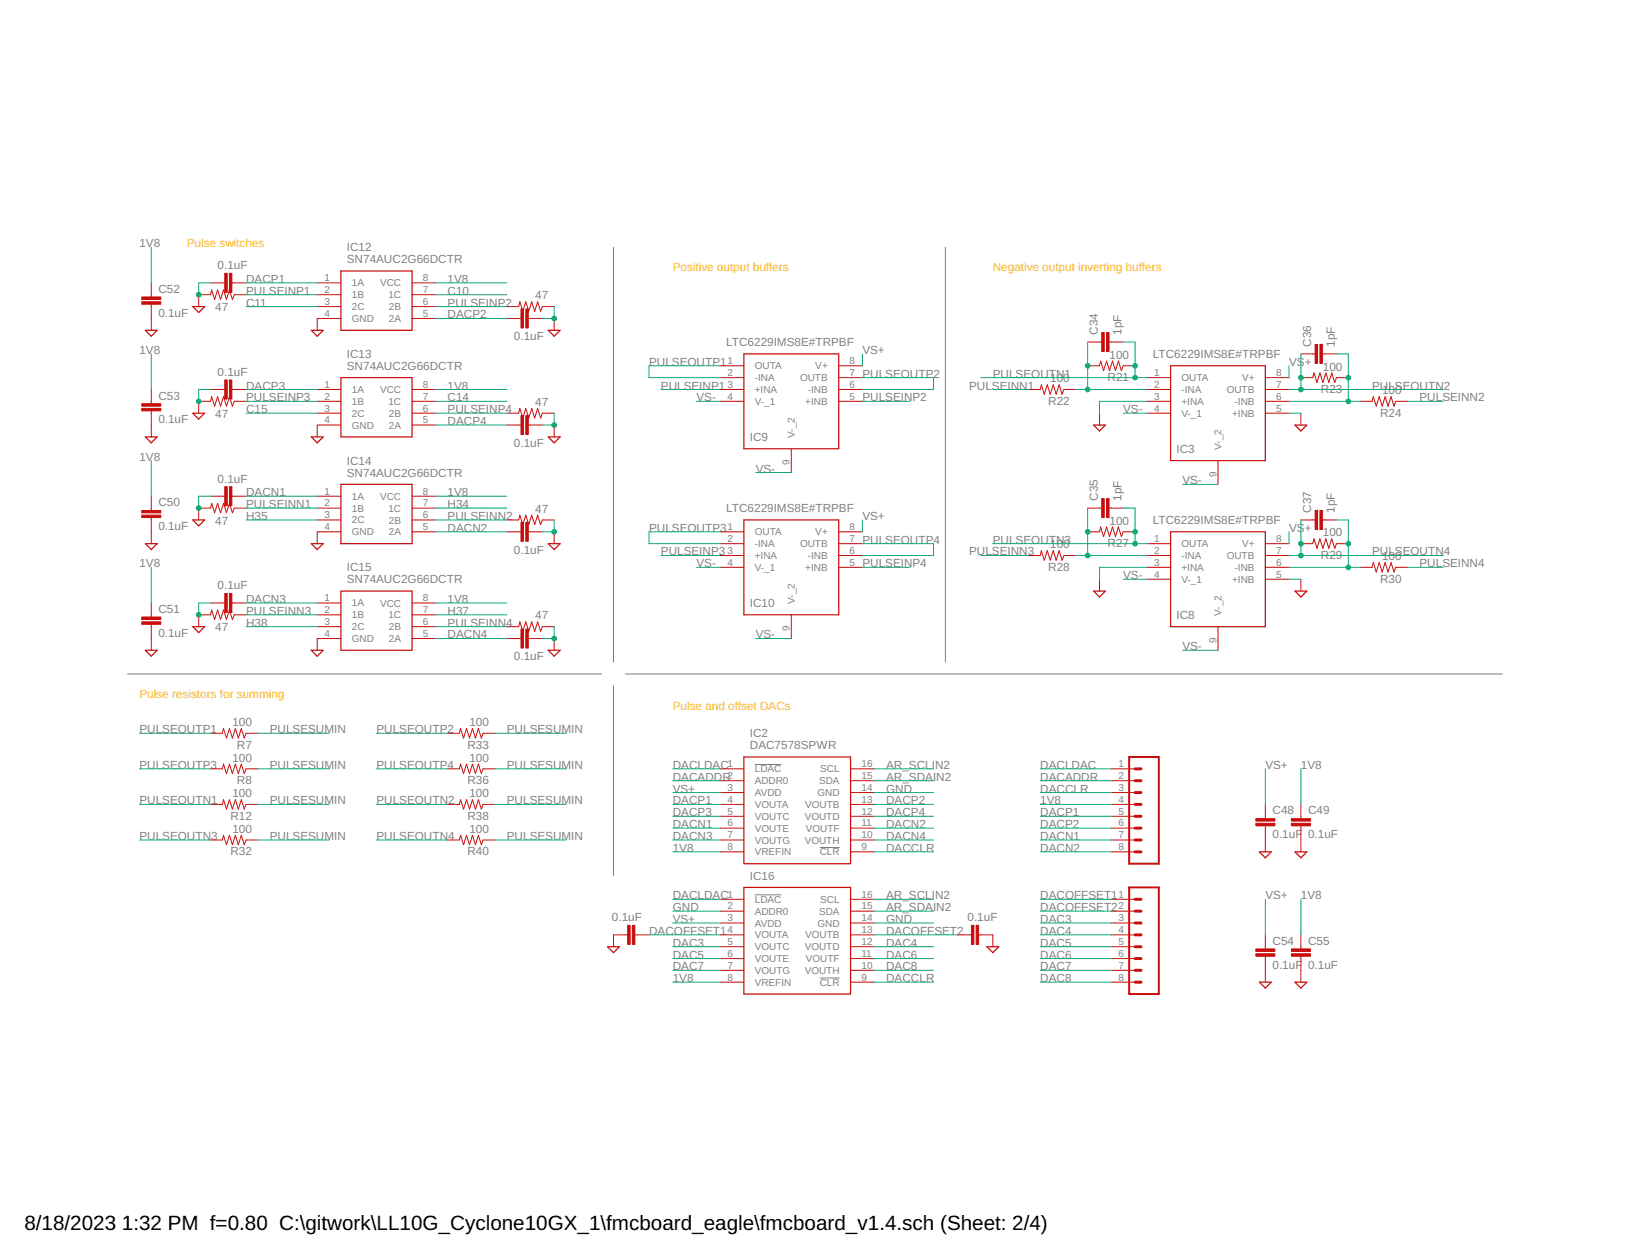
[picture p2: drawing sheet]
<svg xmlns="http://www.w3.org/2000/svg" width="279mm" height="216mm" viewBox="0 0 279 216" stroke-linecap="round" stroke-linejoin="round" font-family="sans-serif">
<path d="M105.2 42.4v71.1M162.1 42.4v71.1M21.9 115.5h81.2M105.2 117.5v32.5M107.2 115.5h150.3M129.4 131h4.5M129.4 153.3h4.5M140.5 145.2h3.4M140.5 167.6h3.4" fill="none" stroke="#808080" stroke-width=".17"/>
<g fill="none" stroke="#c90d0c" stroke-width=".21">
<path d="M24.9 56.6h2l-1 1zM33 52.5h2.1l-1 1.1zM53.4 56.6h2l-1 1zM58.4 46.4h12.2v10.2h-12.2zM94 56.6h2l-1 1zM24.9 74.9h2l-1 1zM33 70.8h2.1l-1 1zM53.4 74.9h2l-1 1zM58.4 64.7h12.2v10.2h-12.2zM94 74.9h2l-1 1zM127.5 60.6h16.3v16.3h-16.3zM187.5 72.8h2l-1 1.1z"/>
<path d="M200.7 62.7h16.2v16.2h-16.2zM222 72.8h2l-1 1.1zM24.9 93.2h2l-1 1zM33 89.1h2.1l-1 1zM53.4 93.2h2l-1 1zM58.4 83h12.2v10.2h-12.2zM94 93.2h2l-1 1zM127.5 89.1h16.3v16.2h-16.3zM200.7 91.1h16.2v16.3h-16.2zM24.9 111.4h2l-1 1zM33 107.4h2.1l-1 1zM53.4 111.4h2l-1 1z"/>
<path d="M58.4 101.3h12.2v10.1h-12.2zM94 111.4h2l-1 1zM187.5 101.3h2l-1 1zM222 101.3h2l-1 1zM127.5 129.7h18.3v18.3h-18.3zM127.5 152.1h18.3v18.2h-18.3zM215.9 146h2l-1 1zM222 146h2l-1 1zM104.1 162.2h2.1l-1 1zM169.2 162.2h2l-1 1zM215.9 168.3h2l-1 1zM222 168.3h2l-1 1z"/>
</g>
<g fill="none" stroke="#c90d0c" stroke-width=".17">
<path d="M25.9 48.5v2.4M25.9 52.1v4.5M36.1 48.5h2.4M39.8 48.5h2.4M42.2 50.5h-2l-.4 .8-.5-1.6-.5 1.6-.5-1.6-.5 1.6-.5-1.6-.5 1.6-.5-1.6-.2 .8h-2v2M54.4 48.5h4M54.4 50.5h4M54.4 52.5h4M58.4 54.6h-4v2M70.6 48.5h4.1M70.6 50.5h4.1M70.6 52.5h4.1"/>
<path d="M70.6 54.6h4.1M86.9 52.5h2l.2-.8 .5 1.6 .5-1.6 .5 1.6 .5-1.6 .6 1.6 .5-1.6 .5 1.6 .3-.8h2M86.9 54.6h2.4M90.5 54.6h2.5M95 54.6v2M186.4 58.6h2.5M190.1 58.6h2.4M25.9 66.7v2.5M25.9 70.4v4.5M36.1 66.7h2.4M39.8 66.7h2.4M42.2 68.8h-2l-.4 .8-.5-1.6-.5 1.6-.5-1.6-.5 1.6-.5-1.6-.5 1.6-.5-1.6-.2 .8h-2v2"/>
<path d="M54.4 66.7h4M54.4 68.8h4M54.4 70.8h4M58.4 72.8h-4v2.1M70.6 66.7h4.1M70.6 68.8h4.1M70.6 70.8h4.1M70.6 72.8h4.1M86.9 70.8h2l.2-.8 .5 1.6 .5-1.6 .5 1.6 .5-1.6 .6 1.6 .5-1.6 .5 1.6 .3-.8h2M86.9 72.8h2.4M90.5 72.8h2.5M95 72.8v2.1"/>
<path d="M123.4 62.7h4.1M123.4 66.7h4.1M123.4 64.7h4.1M123.4 68.8h4.1M135.6 76.9v4.1M143.8 62.7h4M143.8 66.7h4M143.8 64.7h4M143.8 68.8h4M176.3 66.7h2l.2-.8 .5 1.7 .5-1.7 .5 1.7 .5-1.7 .5 1.7 .5-1.7 .6 1.7 .3-.9h2M186.4 62.7h2.1l.2-.8 .5 1.6 .5-1.6 .5 1.6 .5-1.6 .5 1.6 .5-1.6 .5 1.6 .3-.8h2.1M188.5 70.8v2"/>
<path d="M196.6 66.7h4.1M196.6 64.7h4.1M196.6 68.8h4.1M196.6 70.8h4.1M208.8 78.9v4.1M216.9 66.7h4.1M216.9 64.7h4.1M216.9 68.8h4.1M216.9 70.8h4.1M223 64.7h2l.2-.8 .5 1.6 .6-1.6 .5 1.6 .5-1.6 .5 1.6 .5-1.6 .5 1.6 .3-.8h2M223 70.8v2M223 60.6h2.4"/>
<path d="M226.7 60.6h2.4M233.2 68.8h2l.2-.8 .5 1.6 .5-1.6 .5 1.6 .5-1.6 .5 1.6 .5-1.6 .6 1.6 .2-.8h2.1M25.9 85v2.5M25.9 88.7v4.5M36.1 85h2.4M39.8 85h2.4M42.2 87.1h-2l-.4 .8-.5-1.6-.5 1.6-.5-1.6-.5 1.6-.5-1.6-.5 1.6-.5-1.6-.2 .8h-2v2M54.4 87.1h4M54.4 89.1h4M54.4 85h4M58.4 91.1h-4v2.1M70.6 91.1h4.1"/>
<path d="M70.6 87.1h4.1M70.6 89.1h4.1M70.6 85h4.1M86.9 91.1h2.4M86.9 89.1h2l.2-.8 .5 1.6 .5-1.6 .5 1.6 .5-1.6 .6 1.6 .5-1.6 .5 1.6 .3-.8h2M90.5 91.1h2.5M95 91.1v2.1M123.4 91.1h4.1M123.4 95.2h4.1M123.4 93.2h4.1M123.4 97.2h4.1M143.8 91.1h4"/>
<path d="M143.8 95.2h4M143.8 93.2h4M143.8 97.2h4M176.3 95.2h2l.2-.8 .5 1.6 .5-1.6 .5 1.6 .5-1.6 .5 1.6 .5-1.6 .6 1.6 .3-.8h2M186.4 91.1h2.1l.2-.8 .5 1.6 .5-1.6 .5 1.6 .5-1.6 .5 1.6 .5-1.6 .5 1.6 .3-.8h2.1M186.4 87.1h2.5M188.5 99.3v2M190.1 87.1h2.4M196.6 95.2h4.1M196.6 93.2h4.1M196.6 97.2h4.1M196.6 99.3h4.1"/>
<path d="M216.9 95.2h4.1M216.9 93.2h4.1M216.9 97.2h4.1M216.9 99.3h4.1M223 99.3v2M223 93.2h2l.2-.9 .5 1.7 .6-1.7 .5 1.7 .5-1.7 .5 1.7 .5-1.7 .5 1.7 .3-.8h2M223 89.1h2.4M226.7 89.1h2.4M233.2 97.2h2l.2-.8 .5 1.6 .5-1.6 .5 1.6 .5-1.6 .5 1.6 .5-1.6 .6 1.6 .2-.8h2.1M25.9 103.3v2.4M25.9 107v4.4M36.1 103.3h2.4"/>
<path d="M39.8 103.3h2.4M42.2 105.3h-2l-.4 .9-.5-1.7-.5 1.7-.5-1.7-.5 1.7-.5-1.7-.5 1.7-.5-1.7-.2 .8h-2v2.1M54.4 103.3h4M54.4 105.3h4M54.4 107.4h4M58.4 109.4h-4v2M70.6 103.3h4.1M70.6 105.3h4.1M70.6 107.4h4.1M70.6 109.4h4.1M86.9 107.4h2l.2-.8 .5 1.6 .5-1.6 .5 1.6 .5-1.6 .6 1.6 .5-1.6 .5 1.6 .3-.8h2M86.9 109.4h2.4"/>
<path d="M90.5 109.4h2.5M95 109.4v2M135.6 105.3v4.1M208.8 107.4v4M36.1 125.6h2l.2-.8 .5 1.7 .5-1.7 .5 1.7 .5-1.7 .6 1.7 .5-1.7 .5 1.7 .3-.9h2M36.1 131.7h2l.2-.8 .5 1.6 .5-1.6 .5 1.6 .5-1.6 .6 1.6 .5-1.6 .5 1.6 .3-.8h2M36.1 137.8h2l.2-.8 .5 1.6 .5-1.6 .5 1.6 .5-1.6 .6 1.6 .5-1.6 .5 1.6 .3-.8h2M76.7 125.6h2l.3-.8 .5 1.7 .5-1.7 .5 1.7 .5-1.7 .5 1.7 .5-1.7 .5 1.7 .3-.9h2M76.7 131.7h2l.3-.8 .5 1.6 .5-1.6 .5 1.6 .5-1.6 .5 1.6 .5-1.6 .5 1.6 .3-.8h2M76.7 137.8h2l.3-.8 .5 1.6 .5-1.6 .5 1.6 .5-1.6 .5 1.6 .5-1.6 .5 1.6 .3-.8h2M123.4 131.7h4.1M123.4 137.8h4.1"/>
<path d="M123.4 133.8h4.1M123.4 135.8h4.1M123.4 139.9h4.1M145.8 131.7h4.1M145.8 137.8h4.1M145.8 133.8h4.1M145.8 135.8h4.1M145.8 139.9h4.1M190.5 131.7h4.1M190.5 137.8h4.1M190.5 133.8h4.1M190.5 135.8h4.1"/>
<path d="M190.5 139.9h4.1M216.9 137.8v2.5M223 137.8v2.5M36.1 143.9h2l.2-.8 .5 1.6 .5-1.6 .5 1.6 .5-1.6 .6 1.6 .5-1.6 .5 1.6 .3-.8h2M76.7 143.9h2l.3-.8 .5 1.6 .5-1.6 .5 1.6 .5-1.6 .5 1.6 .5-1.6 .5 1.6 .3-.8h2M123.4 143.9h4.1M123.4 141.9h4.1M123.4 146h4.1M123.4 154.1h4.1M123.4 156.1h4.1M123.4 158.2h4.1M145.8 143.9h4.1"/>
<path d="M145.8 141.9h4.1M145.8 146h4.1M145.8 154.1h4.1M145.8 156.1h4.1M145.8 158.2h4.1M190.5 143.9h4.1M190.5 141.9h4.1M190.5 146h4.1M190.5 154.1h4.1M190.5 156.1h4.1M190.5 158.2h4.1M216.9 141.5v4.5"/>
<path d="M223 141.5v4.5M107.6 160.2h-2.4v2M108.8 160.2h2.5M123.4 160.2h4.1M123.4 162.2h4.1M123.4 164.3h4.1M123.4 166.3h4.1M123.4 168.3h4.1M145.8 160.2h4.1M145.8 162.2h4.1M145.8 164.3h4.1M145.8 166.3h4.1"/>
<path d="M145.8 168.3h4.1M164.1 160.2h2.4M167.7 160.2h2.5v2M190.5 160.2h4.1M190.5 162.2h4.1M190.5 164.3h4.1M190.5 166.3h4.1M190.5 168.3h4.1M216.9 160.2v2.4M216.9 163.8v4.5M223 160.2v2.4M223 163.8v4.5"/>
</g>
<g fill="#c90d0c" stroke="#c90d0c" stroke-width=".17">
<path d="M189.7 57h.4v3.2h-.4z"/>
<path d="M188.8 57h.5v3.2h-.5z"/>
<path d="M189.7 85.4h.4v3.3h-.4z"/>
<path d="M188.8 85.4h.5v3.3h-.5z"/>
<path d="M226.3 59h.4v3.3h-.4z"/>
<path d="M225.4 59h.4v3.3h-.4z"/>
<path d="M226.3 87.5h.4v3.2h-.4z"/>
<path d="M225.4 87.5h.4v3.2h-.4z"/>
<path d="M215.3 141.1h3.2v.4h-3.2z"/>
<path d="M215.3 140.3h3.2v.4h-3.2z"/>
<path d="M221.4 141.1h3.2v.4h-3.2z"/>
<path d="M221.4 140.3h3.2v.4h-3.2z"/>
<path d="M24.3 88.3h3.3v.4h-3.3z"/>
<path d="M24.3 87.5h3.3v.4h-3.3z"/>
<path d="M24.3 106.6h3.3v.4h-3.3z"/>
<path d="M24.3 105.7h3.3v.5h-3.3z"/>
<path d="M24.3 51.7h3.3v.4h-3.3z"/>
<path d="M24.3 50.9h3.3v.4h-3.3z"/>
<path d="M24.3 70h3.3v.4h-3.3z"/>
<path d="M24.3 69.2h3.3v.4h-3.3z"/>
<path d="M215.3 163.4h3.2v.5h-3.2z"/>
<path d="M215.3 162.6h3.2v.4h-3.2z"/>
<path d="M221.4 163.4h3.2v.5h-3.2z"/>
<path d="M221.4 162.6h3.2v.4h-3.2z"/>
<path d="M39.3 65.1h.5v3.3h-.5z"/>
<path d="M38.5 65.1h.4v3.3h-.4z"/>
<path d="M39.3 83.4h.5v3.3h-.5z"/>
<path d="M38.5 83.4h.4v3.3h-.4z"/>
<path d="M39.3 46.8h.5v3.3h-.5z"/>
<path d="M38.5 46.8h.4v3.3h-.4z"/>
<path d="M39.3 101.7h.5v3.2h-.5z"/>
<path d="M38.5 101.7h.4v3.2h-.4z"/>
<path d="M90.1 107.8h.5v3.2h-.5z"/>
<path d="M89.3 107.8h.4v3.2h-.4z"/>
<path d="M90.1 89.5h.5v3.3h-.5z"/>
<path d="M89.3 89.5h.4v3.3h-.4z"/>
<path d="M90.1 71.2h.5v3.3h-.5z"/>
<path d="M89.3 71.2h.4v3.3h-.4z"/>
<path d="M90.1 52.9h.5v3.3h-.5z"/>
<path d="M89.3 52.9h.4v3.3h-.4z"/>
<path d="M108.4 158.6h.4v3.2h-.4z"/>
<path d="M107.6 158.6h.4v3.2h-.4z"/>
<path d="M167.3 158.6h.4v3.2h-.4z"/>
<path d="M166.5 158.6h.4v3.2h-.4z"/>
</g>
<path d="M193.5 129.7h5.1v18.3h-5.1zM193.5 152.1h5.1v18.2h-5.1z" fill="none" stroke="#c90d0c" stroke-width=".34"/>
<g fill="none" stroke="#c90d0c" stroke-width=".51">
<path d="M194.6 135.8h1M194.6 133.8h1M194.6 131.7h1M194.6 139.9h1M194.6 137.8h1M194.6 141.9h1M194.6 143.9h1M194.6 146h1M194.6 158.2h1M194.6 156.1h1M194.6 154.1h1M194.6 162.2h1"/>
<path d="M194.6 160.2h1M194.6 164.3h1M194.6 166.3h1M194.6 168.3h1"/>
</g>
<g fill="none" stroke="#0dab76" stroke-width=".17">
<path d="M25.9 42.4v6.1M36.1 48.5h-2v2M42.2 48.5h12.2M42.2 50.5h12.2M42.2 52.5h12.2M74.7 48.5h12.2M74.7 54.6h12.2M74.7 50.5h12.2M74.7 52.5h12.2M95 52.5v2.1h-2M186.4 58.6v8.1M192.5 58.6h2.1v6.1"/>
<path d="M25.9 60.6v6.1M25.9 78.9v6.1M36.1 66.7h-2v2.1M42.2 68.8h12.2M42.2 70.8h12.2M42.2 66.7h12.2M74.7 68.8h12.2M74.7 70.8h12.2M74.7 66.7h12.2M74.7 72.8h12.2M95 70.8v2h-2M113.3 66.7h10.1"/>
<path d="M119.4 68.8h4M123.4 62.7h-12.1v2h12.1M147.8 68.8h8.2M147.8 64.7h12.2v2h-12.2M147.8 60.6v2.1M168.1 64.7h28.5M170.2 66.7h6.1M184.4 66.7h12.2M192.5 70.8h4.1M196.6 68.8h-8.1v2M221 68.8h12.2M221 70.8h2"/>
<path d="M221 66.7h26.4M221 62.7v2M223 60.6v6.1M229.1 60.6h2v8.2M241.3 68.8h6.1M25.9 97.2v6.1M36.1 85h-2v2.1M42.2 85h12.2M42.2 89.1h12.2M42.2 87.1h12.2M74.7 85h12.2M74.7 91.1h12.2"/>
<path d="M74.7 89.1h12.2M74.7 87.1h12.2M95 89.1v2h-2M113.3 95.2h10.1M119.4 97.2h4M123.4 91.1h-12.1v2.1h12.1M129.5 81h6.1M147.8 97.2h8.2M147.8 89.1v2M147.8 93.2h12.2v2h-12.2M168.1 95.2h8.2M170.2 93.2h26.4"/>
<path d="M184.4 95.2h12.2M186.4 87.1v8.1M192.5 99.3h4.1M192.5 87.1h2.1v6.1M196.6 97.2h-8.1v2.1M202.7 83h6.1M221 97.2h12.2M221 99.3h2M221 91.1v2.1M221 95.2h26.4M223 89.1v6.1M229.1 89.1h2v8.1"/>
<path d="M241.3 97.2h6.1M36.1 103.3h-2v2M42.2 103.3h12.2M42.2 107.4h12.2M42.2 105.3h12.2M74.7 103.3h12.2M74.7 109.4h12.2M74.7 107.4h12.2M74.7 105.3h12.2M95 107.4v2h-2M129.5 109.4h6.1M202.7 111.4h6.1"/>
<path d="M23.9 137.8h12.2M23.9 125.6h12.2M23.9 131.7h12.2M44.2 137.8h12.2M44.2 125.6h12.2M44.2 131.7h12.2M64.5 137.8h12.2M64.5 125.6h12.2M64.5 131.7h12.2M84.8 137.8h12.2M84.8 125.6h12.2M84.8 131.7h12.2"/>
<path d="M115.3 135.8h8.1M115.3 137.8h8.1M115.3 131.7h8.1M115.3 139.9h8.1M115.3 133.8h8.1M149.9 135.8h10.1M149.9 137.8h10.1M149.9 131.7h10.1M149.9 139.9h10.1M149.9 133.8h10.1M178.3 135.8h12.2M178.3 137.8h12.2"/>
<path d="M178.3 131.7h12.2M178.3 139.9h12.2M178.3 133.8h12.2M216.9 131.7v6.1M223 131.7v6.1M23.9 143.9h12.2M44.2 143.9h12.2M64.5 143.9h12.2M84.8 143.9h12.2M115.3 158.2h8.1M115.3 156.1h8.1M115.3 143.9h8.1"/>
<path d="M115.3 146h8.1M115.3 141.9h8.1M115.3 154.1h8.1M149.9 158.2h10.1M149.9 156.1h10.1M149.9 143.9h10.1M149.9 146h10.1M149.9 141.9h10.1M149.9 154.1h10.1M178.3 158.2h12.2M178.3 156.1h12.2M178.3 143.9h12.2"/>
<path d="M178.3 146h12.2M178.3 141.9h12.2M178.3 154.1h12.2M216.9 154.1v6.1M223 154.1v6.1M111.3 160.2h12.1M115.3 168.3h8.1M115.3 162.2h8.1M115.3 164.3h8.1M115.3 166.3h8.1M149.9 168.3h10.1M149.9 160.2h14.2"/>
<path d="M149.9 162.2h10.1M149.9 164.3h10.1M149.9 166.3h10.1M178.3 168.3h12.2M178.3 160.2h12.2M178.3 162.2h12.2M178.3 164.3h12.2M178.3 166.3h12.2"/>
</g>
<g fill="#0dab76" stroke="#0dab76" stroke-width=".17">
<circle cx="34.1" cy="50.5" r=".4"/>
<circle cx="34.1" cy="68.8" r=".4"/>
<circle cx="34.1" cy="87.1" r=".4"/>
<circle cx="34.1" cy="105.3" r=".4"/>
<circle cx="95" cy="109.4" r=".4"/>
<circle cx="95" cy="91.1" r=".4"/>
<circle cx="95" cy="72.8" r=".4"/>
<circle cx="95" cy="54.6" r=".4"/>
<circle cx="194.6" cy="64.7" r=".4"/>
<circle cx="194.6" cy="62.7" r=".4"/>
<circle cx="186.4" cy="66.7" r=".4"/>
<circle cx="186.4" cy="62.7" r=".4"/>
<circle cx="223" cy="66.7" r=".4"/>
<circle cx="223" cy="64.7" r=".4"/>
<circle cx="231.1" cy="68.8" r=".4"/>
<circle cx="231.1" cy="64.7" r=".4"/>
<circle cx="186.4" cy="95.2" r=".4"/>
<circle cx="186.4" cy="91.1" r=".4"/>
<circle cx="231.1" cy="97.2" r=".4"/>
<circle cx="231.1" cy="93.2" r=".4"/>
<circle cx="194.6" cy="93.2" r=".4"/>
<circle cx="194.6" cy="91.1" r=".4"/>
<circle cx="223" cy="95.2" r=".4"/>
<circle cx="223" cy="93.2" r=".4"/>
</g>
<g font-size="3.5">
<text x="4.2" y="210.7">8/18/2023</text>
<text x="20.9" y="210.7">1:32 PM f=0.80 C:\gitwork\LL10G_Cyclone10GX_1\fmcboard_eagle\fmcboard_v1.4.sch (Sheet: 2/4)</text>
</g>
<g font-size="2" fill="#808080">
<text x="23.9" y="42.4">1V8</text>
<text x="37.3" y="46.1">0.1uF</text>
<text x="59.4" y="45.1">SN74AUC2G66DCTR</text>
<text x="59.4" y="43.1">IC12</text>
<text x="27.1" y="50.2">C52</text>
<text x="36.9" y="53.3">47</text>
<text x="42.2" y="52.5">C11</text>
<text x="42.2" y="50.5">PULSEINP1</text>
<text x="42.2" y="48.5">DACP1</text>
<text x="76.7" y="50.5">C10</text>
<text x="76.7" y="52.5">PULSEINP2</text>
<text x="76.7" y="48.5">1V8</text>
<text x="91.7" y="51.3">47</text>
<text x="27.1" y="54.3">0.1uF</text>
<text x="76.7" y="54.6">DACP2</text>
<text x="88.1" y="58.3">0.1uF</text>
<text x="124.5" y="59.3">LTC6229IMS8E#TRPBF</text>
<text x="188.2" y="57.4" transform="rotate(-90 188.2 57.4)">C34</text>
<text x="192.2" y="57.4" transform="rotate(-90 192.2 57.4)">1pF</text>
<text x="224.7" y="59.4" transform="rotate(-90 224.7 59.4)">C36</text>
<text x="228.8" y="59.4" transform="rotate(-90 228.8 59.4)">1pF</text>
<text x="23.9" y="60.7">1V</text>
<text x="26.4" y="60.7">8</text>
<text x="37.3" y="64.4">0.1uF</text>
<text x="59.4" y="63.4">SN74AUC2G66DCTR</text>
<text x="59.4" y="61.4">IC13</text>
<text x="111.3" y="62.7">PULSEOUTP1</text>
<text x="147.8" y="60.7">VS+</text>
<text x="147.8" y="64.7">PULSEOUTP2</text>
<text x="170.2" y="64.7">PULSEOUTN1</text>
<text x="180" y="65.5">100</text>
<text x="189.8" y="65.3">R21</text>
<text x="190.2" y="61.5">100</text>
<text x="197.6" y="61.4">LTC6229IMS8E#TRPBF</text>
<text x="221" y="62.7">VS+</text>
<text x="226.7" y="63.5">100</text>
<text x="27.1" y="68.5">C53</text>
<text x="36.9" y="71.6">47</text>
<text x="42.2" y="70.8">C15</text>
<text x="42.2" y="68.8">PULSEINP3</text>
<text x="42.2" y="66.7">DACP3</text>
<text x="76.7" y="68.8">C14</text>
<text x="76.7" y="70.8">PULSEINP4</text>
<text x="76.7" y="66.7">1V8</text>
<text x="91.7" y="69.6">47</text>
<text x="113.3" y="66.7">PULSEINP1</text>
<text x="119.4" y="68.8">VS-</text>
<text x="147.8" y="68.8">PULSEINP2</text>
<text x="166.1" y="66.7">PULSEINN1</text>
<text x="179.7" y="69.4">R22</text>
<text x="192.5" y="70.8">VS-</text>
<text x="226.4" y="67.3">R23</text>
<text x="235.2" y="66.7">PULSEOUTN2</text>
<text x="236.6" y="71.4">R24</text>
<text x="236.9" y="67.6">100</text>
<text x="243.3" y="68.8">PULSEINN2</text>
<text x="27.1" y="72.5">0.1uF</text>
<text x="76.7" y="72.8">DACP4</text>
<text x="88.1" y="76.6">0.1uF</text>
<text x="128.5" y="75.6">IC9</text>
<text x="201.7" y="77.6">IC3</text>
<text x="23.9" y="78.9">1V</text>
<text x="26.4" y="78.9">8</text>
<text x="37.3" y="82.7">0.1uF</text>
<text x="59.4" y="81.7">SN74AUC2G66DCTR</text>
<text x="59.4" y="79.6">IC14</text>
<text x="129.5" y="81">VS-</text>
<text x="202.7" y="83">VS-</text>
<text x="27.1" y="86.8">C50</text>
<text x="36.9" y="89.9">47</text>
<text x="42.2" y="89.1">H35</text>
<text x="42.2" y="87.1">PULSEINN1</text>
<text x="42.2" y="85">DACN1</text>
<text x="76.7" y="87.1">H34</text>
<text x="76.7" y="89.1">PULSEINN2</text>
<text x="76.7" y="85">1V8</text>
<text x="91.7" y="87.9">47</text>
<text x="124.5" y="87.8">LTC6229IMS8E#TRPBF</text>
<text x="147.8" y="89.1">VS+</text>
<text x="188.2" y="85.8" transform="rotate(-90 188.2 85.8)">C35</text>
<text x="190.2" y="89.9">100</text>
<text x="192.2" y="85.8" transform="rotate(-90 192.2 85.8)">1pF</text>
<text x="197.6" y="89.8">LTC6229IMS8E#TRPBF</text>
<text x="224.7" y="87.9" transform="rotate(-90 224.7 87.9)">C37</text>
<text x="228.8" y="87.9" transform="rotate(-90 228.8 87.9)">1pF</text>
<text x="27.1" y="90.8">0.1uF</text>
<text x="76.7" y="91.1">DACN2</text>
<text x="88.1" y="94.9">0.1uF</text>
<text x="111.3" y="91.1">PULSEOUTP3</text>
<text x="113.3" y="95.2">PULSEINP3</text>
<text x="147.8" y="93.2">PULSEOUTP4</text>
<text x="166.1" y="95.2">PULSEINN3</text>
<text x="170.2" y="93.2">PULSEOUTN3</text>
<text x="180" y="94">100</text>
<text x="189.8" y="93.7">R27</text>
<text x="221" y="91.1">VS+</text>
<text x="226.4" y="95.8">R29</text>
<text x="226.7" y="91.9">100</text>
<text x="235.2" y="95.2">PULSEOUTN4</text>
<text x="236.9" y="96">100</text>
<text x="23.9" y="97.2">1V8</text>
<text x="37.3" y="101">0.1uF</text>
<text x="59.4" y="99.9">SN74AUC2G66DCTR</text>
<text x="59.4" y="97.9">IC15</text>
<text x="119.4" y="97.2">VS-</text>
<text x="147.8" y="97.2">PULSEINP4</text>
<text x="179.7" y="97.8">R28</text>
<text x="192.5" y="99.2">VS-</text>
<text x="236.6" y="99.8">R30</text>
<text x="243.3" y="97.2">PULSEINN4</text>
<text x="27.1" y="105">C51</text>
<text x="42.2" y="107.4">H38</text>
<text x="42.2" y="105.3">PULSEINN3</text>
<text x="42.2" y="103.3">DACN3</text>
<text x="76.7" y="105.3">H37</text>
<text x="76.7" y="107.4">PULSEINN4</text>
<text x="76.7" y="103.3">1V8</text>
<text x="91.7" y="106.1">47</text>
<text x="128.5" y="104">IC10</text>
<text x="201.7" y="106">IC8</text>
<text x="27.1" y="109.1">0.1uF</text>
<text x="36.9" y="108.2">47</text>
<text x="76.7" y="109.4">DACN4</text>
<text x="88.1" y="113.2">0.1uF</text>
<text x="129.5" y="109.4">VS-</text>
<text x="202.7" y="111.4">VS-</text>
<text x="23.9" y="125.7">PULSEOUTP1</text>
<text x="39.8" y="124.4">100</text>
<text x="46.2" y="125.7">PULSESUMIN</text>
<text x="64.5" y="125.7">PULSEOUTP2</text>
<text x="80.5" y="124.4">100</text>
<text x="86.9" y="125.7">PULSESUMIN</text>
<text x="23.9" y="131.7">PULSEOUTP3</text>
<text x="39.8" y="130.5">100</text>
<text x="40.6" y="128.3">R7</text>
<text x="46.2" y="131.7">PULSESUMIN</text>
<text x="64.5" y="131.7">PULSEOUTP4</text>
<text x="80.1" y="128.3">R33</text>
<text x="80.5" y="130.5">100</text>
<text x="86.9" y="131.7">PULSESUMIN</text>
<text x="115.3" y="131.7">DACLDAC</text>
<text x="128.5" y="128.4">DAC7578SPWR</text>
<text x="128.5" y="126.3">IC2</text>
<text x="151.9" y="131.7">AR_SCLIN2</text>
<text x="178.3" y="131.7">DACLDAC</text>
<text x="216.9" y="131.7">VS+</text>
<text x="223" y="131.7">1V8</text>
<text x="23.9" y="137.8">PULSEOUTN1</text>
<text x="39.8" y="136.6">100</text>
<text x="40.6" y="134.4">R8</text>
<text x="46.2" y="137.8">PULSESUMIN</text>
<text x="64.5" y="137.8">PULSEOUTN2</text>
<text x="80.1" y="134.4">R36</text>
<text x="80.5" y="136.6">100</text>
<text x="86.9" y="137.8">PULSESUMIN</text>
<text x="115.3" y="135.8">VS+</text>
<text x="115.3" y="137.8">DACP1</text>
<text x="115.3" y="133.8">DACADDR</text>
<text x="151.9" y="135.8">GND</text>
<text x="151.9" y="137.8">DACP2</text>
<text x="151.9" y="133.8">AR_SDAIN2</text>
<text x="178.3" y="137.8">1V8</text>
<text x="178.3" y="135.8">DACCLR</text>
<text x="178.3" y="133.8">DACADDR</text>
<text x="23.9" y="143.9">PULSEOUTN3</text>
<text x="39.5" y="140.5">R12</text>
<text x="39.8" y="142.7">100</text>
<text x="46.2" y="143.9">PULSESUMIN</text>
<text x="64.5" y="143.9">PULSEOUTN4</text>
<text x="80.1" y="140.5">R38</text>
<text x="80.5" y="142.7">100</text>
<text x="86.9" y="143.9">PULSESUMIN</text>
<text x="115.3" y="143.9">DACN3</text>
<text x="115.3" y="141.9">DACN1</text>
<text x="115.3" y="139.9">DACP3</text>
<text x="151.9" y="139.9">DACP4</text>
<text x="151.9" y="141.9">DACN2</text>
<text x="151.9" y="143.9">DACN4</text>
<text x="178.3" y="141.9">DACP2</text>
<text x="178.3" y="143.9">DACN1</text>
<text x="178.3" y="139.9">DACP1</text>
<text x="218.1" y="143.6">0.1uF</text>
<text x="218.1" y="139.6">C48</text>
<text x="224.2" y="143.6">0.1uF</text>
<text x="224.2" y="139.6">C49</text>
<text x="39.5" y="146.5">R32</text>
<text x="80.1" y="146.5">R40</text>
<text x="115.3" y="146">1V8</text>
<text x="151.9" y="146">DACCLR</text>
<text x="178.3" y="146">DACN2</text>
<text x="115.3" y="154.1">DACLDAC</text>
<text x="128.5" y="150.7">IC16</text>
<text x="151.9" y="154.1">AR_SCLIN2</text>
<text x="178.3" y="154.1">DACOFFSET1</text>
<text x="216.9" y="154.1">VS+</text>
<text x="223" y="154.1">1V8</text>
<text x="104.9" y="157.8">0.1uF</text>
<text x="111.3" y="160.2">DACOFFSET1</text>
<text x="115.3" y="156.1">GND</text>
<text x="115.3" y="158.1">VS+</text>
<text x="151.9" y="158.1">GND</text>
<text x="151.9" y="160.2">DACOFFSET2</text>
<text x="151.9" y="156.1">AR_SDAIN2</text>
<text x="165.8" y="157.8">0.1uF</text>
<text x="178.3" y="156.1">DACOFFSET2</text>
<text x="178.3" y="158.1">DAC3</text>
<text x="178.3" y="160.2">DAC4</text>
<text x="218.1" y="161.9">C54</text>
<text x="224.2" y="161.9">C55</text>
<text x="115.3" y="162.2">DAC3</text>
<text x="115.3" y="164.2">DAC5</text>
<text x="115.3" y="166.3">DAC7</text>
<text x="151.9" y="162.2">DAC4</text>
<text x="151.9" y="166.3">DAC8</text>
<text x="151.9" y="164.2">DAC6</text>
<text x="178.3" y="162.2">DAC5</text>
<text x="178.3" y="166.3">DAC7</text>
<text x="178.3" y="164.2">DAC6</text>
<text x="218.1" y="166">0.1uF</text>
<text x="224.2" y="166">0.1uF</text>
<text x="115.3" y="168.3">1V8</text>
<text x="151.9" y="168.3">DACCLR</text>
<text x="178.3" y="168.3">DAC8</text>
</g>
<g font-size="2" fill="#ffba08">
<text x="32" y="42.4">Pulse switches</text>
<text x="115.3" y="46.4">Positive output buffers</text>
<text x="170.2" y="46.4">Negative output inverting buffers</text>
<text x="23.9" y="119.6">Pulse resistors for summing</text>
<text x="115.3" y="121.6">Pulse and offset DACs</text>
</g>
<g font-size="1.7" fill="#808080">
<text x="55.6" y="48.2">1</text>
<text x="55.6" y="50.2">2</text>
<text x="55.6" y="52.2">3</text>
<text x="60.3" y="49.1">1A</text>
<text x="60.3" y="51.1">1B</text>
<text x="60.3" y="53.1">2C</text>
<text x="65.2" y="49.1">VCC</text>
<text x="66.6" y="51.1">1C</text>
<text x="66.7" y="53.1">2B</text>
<text x="72.5" y="48.2">8</text>
<text x="72.5" y="50.2">7</text>
<text x="72.5" y="52.2">6</text>
<text x="55.6" y="54.3">4</text>
<text x="60.3" y="55.2">GND</text>
<text x="66.7" y="55.2">2A</text>
<text x="72.5" y="54.3">5</text>
<text x="124.7" y="62.4">1</text>
<text x="124.7" y="64.4">2</text>
<text x="129.4" y="63.3">OUTA</text>
<text x="129.4" y="65.3">-INA</text>
<text x="137.1" y="65.3">OUTB</text>
<text x="139.8" y="63.3">V+</text>
<text x="145.6" y="62.4">8</text>
<text x="145.6" y="64.4">7</text>
<text x="197.8" y="64.4">1</text>
<text x="202.5" y="65.3">OUTA</text>
<text x="212.9" y="65.3">V+</text>
<text x="218.8" y="64.4">8</text>
<text x="55.6" y="66.5">1</text>
<text x="55.6" y="68.5">2</text>
<text x="55.6" y="70.5">3</text>
<text x="60.3" y="67.4">1A</text>
<text x="60.3" y="69.4">1B</text>
<text x="60.3" y="71.4">2C</text>
<text x="65.2" y="67.4">VCC</text>
<text x="66.6" y="69.4">1C</text>
<text x="66.7" y="71.4">2B</text>
<text x="72.5" y="66.5">8</text>
<text x="72.5" y="68.5">7</text>
<text x="72.5" y="70.5">6</text>
<text x="124.7" y="66.5">3</text>
<text x="124.7" y="68.5">4</text>
<text x="129.4" y="67.4">+INA</text>
<text x="129.4" y="69.4">V-_1</text>
<text x="138" y="69.4">+INB</text>
<text x="138.5" y="67.4">-INB</text>
<text x="145.6" y="66.5">6</text>
<text x="145.6" y="68.5">5</text>
<text x="197.8" y="66.5">2</text>
<text x="197.8" y="68.5">3</text>
<text x="197.8" y="70.5">4</text>
<text x="202.5" y="67.4">-INA</text>
<text x="202.5" y="69.4">+INA</text>
<text x="202.5" y="71.4">V-_1</text>
<text x="210.3" y="67.4">OUTB</text>
<text x="211.2" y="71.4">+INB</text>
<text x="211.6" y="69.4">-INB</text>
<text x="218.8" y="66.5">7</text>
<text x="218.8" y="68.5">6</text>
<text x="218.8" y="70.5">5</text>
<text x="55.6" y="72.6">4</text>
<text x="60.3" y="73.4">GND</text>
<text x="66.7" y="73.5">2A</text>
<text x="72.5" y="72.6">5</text>
<text x="136.2" y="75" transform="rotate(-90 136.2 75)">V-_2</text>
<text x="209.4" y="77.1" transform="rotate(-90 209.4 77.1)">V-_2</text>
<text x="135.4" y="79.7" transform="rotate(-90 135.4 79.7)">9</text>
<text x="208.5" y="81.8" transform="rotate(-90 208.5 81.8)">9</text>
<text x="55.6" y="84.7">1</text>
<text x="55.6" y="86.8">2</text>
<text x="55.6" y="88.8">3</text>
<text x="60.3" y="85.6">1A</text>
<text x="60.3" y="87.7">1B</text>
<text x="60.3" y="89.7">2C</text>
<text x="65.2" y="85.6">VCC</text>
<text x="66.6" y="87.7">1C</text>
<text x="66.7" y="89.7">2B</text>
<text x="72.5" y="84.7">8</text>
<text x="72.5" y="86.8">7</text>
<text x="72.5" y="88.8">6</text>
<text x="55.6" y="90.8">4</text>
<text x="60.3" y="91.7">GND</text>
<text x="66.7" y="91.7">2A</text>
<text x="72.5" y="90.8">5</text>
<text x="124.7" y="90.8">1</text>
<text x="124.7" y="92.9">2</text>
<text x="124.7" y="94.9">3</text>
<text x="129.4" y="91.7">OUTA</text>
<text x="129.4" y="93.8">-INA</text>
<text x="129.4" y="95.8">+INA</text>
<text x="137.1" y="93.8">OUTB</text>
<text x="138.5" y="95.8">-INB</text>
<text x="139.8" y="91.7">V+</text>
<text x="145.6" y="90.8">8</text>
<text x="145.6" y="92.9">7</text>
<text x="145.6" y="94.9">6</text>
<text x="197.8" y="92.9">1</text>
<text x="197.8" y="94.9">2</text>
<text x="202.5" y="93.8">OUTA</text>
<text x="202.5" y="95.8">-INA</text>
<text x="210.3" y="95.8">OUTB</text>
<text x="212.9" y="93.8">V+</text>
<text x="218.8" y="92.9">8</text>
<text x="218.8" y="94.9">7</text>
<text x="124.7" y="96.9">4</text>
<text x="129.4" y="97.8">V-_1</text>
<text x="138" y="97.8">+INB</text>
<text x="145.6" y="96.9">5</text>
<text x="197.8" y="96.9">3</text>
<text x="197.8" y="99">4</text>
<text x="202.5" y="97.8">+INA</text>
<text x="202.5" y="99.9">V-_1</text>
<text x="211.2" y="99.9">+INB</text>
<text x="211.6" y="97.8">-INB</text>
<text x="218.8" y="96.9">6</text>
<text x="218.8" y="99">5</text>
<text x="55.6" y="103">1</text>
<text x="55.6" y="105.1">2</text>
<text x="55.6" y="107.1">3</text>
<text x="60.3" y="103.9">1A</text>
<text x="60.3" y="105.9">1B</text>
<text x="60.3" y="108">2C</text>
<text x="65.2" y="103.9">VCC</text>
<text x="66.6" y="106">1C</text>
<text x="66.7" y="108">2B</text>
<text x="72.5" y="103">8</text>
<text x="72.5" y="105.1">7</text>
<text x="72.5" y="107.1">6</text>
<text x="136.2" y="103.5" transform="rotate(-90 136.2 103.5)">V-_2</text>
<text x="209.4" y="105.5" transform="rotate(-90 209.4 105.5)">V-_2</text>
<text x="55.6" y="109.1">4</text>
<text x="60.3" y="110">GND</text>
<text x="66.7" y="110">2A</text>
<text x="72.5" y="109.1">5</text>
<text x="135.4" y="108.2" transform="rotate(-90 135.4 108.2)">9</text>
<text x="208.5" y="110.2" transform="rotate(-90 208.5 110.2)">9</text>
<text x="124.7" y="131.5">1</text>
<text x="147.7" y="131.5">16</text>
<text x="191.7" y="131.5">1</text>
<text x="124.7" y="133.5">2</text>
<text x="124.7" y="135.5">3</text>
<text x="124.7" y="137.6">4</text>
<text x="129.4" y="132.4">LDAC</text>
<text x="129.4" y="134.4">ADDR0</text>
<text x="129.4" y="136.4">AVDD</text>
<text x="140.1" y="136.4">GND</text>
<text x="140.4" y="134.4">SDA</text>
<text x="140.6" y="132.4">SCL</text>
<text x="147.7" y="133.5">15</text>
<text x="147.7" y="135.5">14</text>
<text x="147.7" y="137.6">13</text>
<text x="191.7" y="133.5">2</text>
<text x="191.7" y="135.5">3</text>
<text x="191.7" y="137.6">4</text>
<text x="124.7" y="139.6">5</text>
<text x="124.7" y="141.6">6</text>
<text x="124.7" y="143.6">7</text>
<text x="129.4" y="138.4">VOUTA</text>
<text x="129.4" y="140.5">VOUTC</text>
<text x="129.4" y="142.5">VOUTE</text>
<text x="137.9" y="140.5">VOUTD</text>
<text x="138" y="138.5">VOUTB</text>
<text x="138.1" y="142.5">VOUTF</text>
<text x="147.7" y="139.6">12</text>
<text x="147.7" y="141.6">11</text>
<text x="147.7" y="143.6">10</text>
<text x="191.7" y="139.6">5</text>
<text x="191.7" y="141.6">6</text>
<text x="191.7" y="143.6">7</text>
<text x="124.7" y="145.7">8</text>
<text x="129.4" y="144.5">VOUTG</text>
<text x="129.4" y="146.6">VREFIN</text>
<text x="137.9" y="144.5">VOUTH</text>
<text x="140.5" y="146.6">CLR</text>
<text x="147.7" y="145.7">9</text>
<text x="191.7" y="145.7">8</text>
<text x="124.7" y="153.8">1</text>
<text x="124.7" y="155.8">2</text>
<text x="129.4" y="154.7">LDAC</text>
<text x="140.6" y="154.7">SCL</text>
<text x="147.7" y="153.8">16</text>
<text x="147.7" y="155.8">15</text>
<text x="191.7" y="153.8">1</text>
<text x="191.7" y="155.8">2</text>
<text x="124.7" y="157.9">3</text>
<text x="124.7" y="159.9">4</text>
<text x="124.7" y="161.9">5</text>
<text x="129.4" y="156.7">ADDR0</text>
<text x="129.4" y="158.8">AVDD</text>
<text x="129.4" y="160.8">VOUTA</text>
<text x="138" y="160.8">VOUTB</text>
<text x="140.1" y="158.8">GND</text>
<text x="140.4" y="156.7">SDA</text>
<text x="147.7" y="157.9">14</text>
<text x="147.7" y="159.9">13</text>
<text x="147.7" y="161.9">12</text>
<text x="191.7" y="157.9">3</text>
<text x="191.7" y="159.9">4</text>
<text x="191.7" y="161.9">5</text>
<text x="124.7" y="164">6</text>
<text x="124.7" y="166">7</text>
<text x="129.4" y="162.8">VOUTC</text>
<text x="129.4" y="164.9">VOUTE</text>
<text x="129.4" y="166.9">VOUTG</text>
<text x="137.9" y="162.8">VOUTD</text>
<text x="137.9" y="166.9">VOUTH</text>
<text x="138.1" y="164.9">VOUTF</text>
<text x="147.7" y="164">11</text>
<text x="147.7" y="166">10</text>
<text x="191.7" y="164">6</text>
<text x="191.7" y="166">7</text>
<text x="124.7" y="168">8</text>
<text x="129.4" y="168.9">VREFIN</text>
<text x="140.5" y="168.9">CLR</text>
<text x="147.7" y="168">9</text>
<text x="191.7" y="168">8</text>
</g>
</svg>
